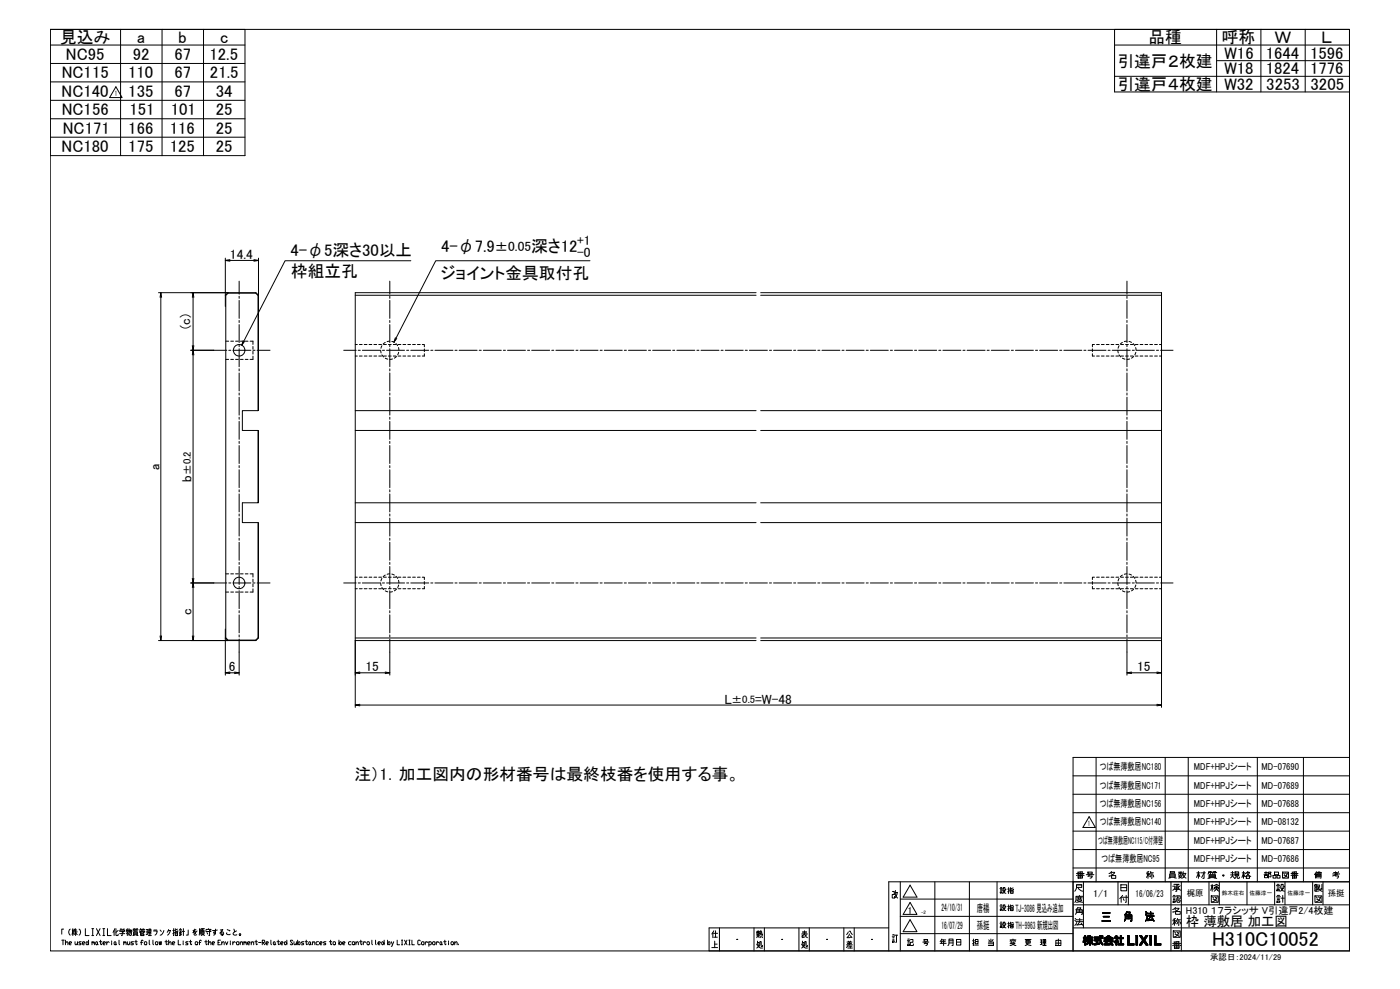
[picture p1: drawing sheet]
<svg xmlns="http://www.w3.org/2000/svg" width="841mm" height="594mm" viewBox="0 0 841 594" stroke-linecap="round" stroke-linejoin="round" font-family="sans-serif">
<!-- layer: TOS_WA -->
<g fill="none" stroke="#000" stroke-width=".6">
<path d="M30 18h781v553h-781zM658 455v75M700 455v75M714 455v75M755 455v75M783 455v75M811 455h-166v116v-41h166h-277v41M645 477h166M645 466h166M645 499h166M645 488h166M645 510h166"/>
<path d="M811 510h.1M811 510v61h-385v-14h108M536 535h1v2h-1v2h1v-1M538 536v2l1 1M538 536h1M538 535l-1 2M539 536v2l-2 1M541 530v41M547 532l4 7h-8zM562 530v41M582 530v41M599 530v41"/>
<path d="M645 521h166M651 530v27M672 530v14M673 531h4v4h-4zM673 533h4M678 530v14M703 530v41M710 530v41M726 530v14M732 530v14M749 530v14M766 530v14"/>
<path d="M772 530v14M789 530v14M795 530v14M38 558h-1v3M42 558a2.2 2.2 0 0 0 0 4M43 559h1M44 558v4M44 560h2M45 559h1M45 558l-1 1M45 558v4M48 558a2.2 2.2 0 0 1 0 4"/>
<path d="M51 558v4h2M55 558h1M56 558v4M58 558l2 4M60 558l-2 4M62 558h1M62 558v4M65 558v4h2M69 559v3M69 558l-1 2M70 558v4h1v-1M71 559l-1 1"/>
<path d="M72 559h3M72 559h3l-2 1v2M72 558l1 1M73 558v1M75 558l-1 1M76 558v1h1M76 559v1M76 558v4M77 559h2v2l-1 1M78 558l-1 2M78 559l-1 2M78 559v3"/>
<path d="M80 558h1M80 560h2v2h-2zM81 558v1M81 558h-1v1M82 558h1M82 558v1M83 558h-1l-1 1M84 558h1M84 560h2v1h-2zM84 558v1M85 558v1M85 559h.1"/>
<path d="M86 558h1M86 558l-1 1M86 558v1M88 560h1M88 558h1M88 558v3M89 558h2v2h-2zM89 559h2M90 558v4M92 559h2l-1 3M92 559h2M96 559h1"/>
<path d="M98 559l-1 2-1 1M101 558v1M104 559h1M104 558v4M105 558v1h2M107 558l-2 1M108 559v-1l1 1M108 559h1M108 559v3M109 559h2M110 558v4M113 559v3h-1"/>
<path d="M117 558l-1 2 1-1v2M118 558l-2 1M118 559l-1 2v1l1-1M120 558v4M120 558v3M121 558v4M121 558h2M121 559h2v2h-2zM121 559h2M122 558v1M124 559v-1h3v1M124 560h3"/>
<path d="M125 558h.1M126 559v3h-1M129 558v2h-1h1v1l-1 1M131 559h-3M132 559l2-1-2 3 2-1v2l-1-1 1 1M137 558l1 1M141 558v2M142 559l-1 1-1 1 1 1 1-1M429 559l-1 1v3M430 559v4M432 557v14M453 557v14"/>
<path d="M455 559h1M455 560v1M455 559v1h1M456 560v1v-1M456 560h2v2v-1M457 559l-1 3M459 557v14M480 557v14M482 560h3M483 559v2l-1 1M486 557v14M507 557v14"/>
<path d="M510 560l-1 1M510 559h1l1 2M513 557v14M541 550h104M541 540h104M547 542l4 7h-8zM547 552l4 8h-8zM645 557h166M645 544h166M37 565h2M38 565v3M39 567l1-1 1 2"/>
<path d="M39 565v3M42 567h1v-1h-1v1l1 1M44 561v-2l-1 2M44 561l1-1 1 1M45 566v2l2-1M47 566v2M49 566h-2l2 1-2 1M50 567h1v-1h-1v2h1M52 566l1 1-1 1v-1zM53 565v3M55 562h1M55 566h1v1"/>
<path d="M55 566v2M56 566h1v2M58 566h1l-1 2-1-1zM59 567v1M60 566h1M60 565v2l1 1v-1M62 562h1M62 567h1v-1h-1v1l1 1M64 566v2M66 566h-1l-1 1M67 565v1M67 566v2"/>
<path d="M69 566h1l-1 2v-1zM70 567v1M71 565l1 3M72 561h3M74 566h1v1M74 566v2M75 566h1v2M77 566v2l1-1M77 560l-1 1M78 566v2M80 566h-1l1 1-1 1M80 560h2"/>
<path d="M80 561h2M81 562h-1M81 566h1M82 565v2v1v-1M82 562h1M84 560v-1h3v1M84 561h2v1h-2zM84 561h.1M84 566h2M86 565h-1v3M87 566h1v2l-1-1zM89 561h-1"/>
<path d="M89 562h2M89 561h2M90 565v3M92 565v3M94 566h1l-1 2-1-1zM96 566v2v-2l1 2v-2M99 566h2M100 565v2v1l1-1M100 560l1-1h1l-1 3M101 567l1-1 1 2M101 565v3M104 567h1v-1h-1v1l1 1"/>
<path d="M105 560l-1 1M105 560h2v2h-2zM105 561h2M107 565v3h2M108 560h1M108 561v1M109 561h.1M109 561l-1 1M110 565v1M110 566v2M113 566h-1v1h1l-1 1M114 566h1"/>
<path d="M114 565v2l1 1v-1M118 566h1l-1 2-1-1zM119 566h2M121 565h-1v3M121 560h2M122 561l-1 1M122 561l1 1M123 566h1M124 565v2v1v-1M124 560l1 1M125 567l1-1 1 2M125 565v3"/>
<path d="M127 567h2v-1h-2v1l2 1M131 566h1M132 565h-1v3h1M133 567l1-1 1 2M133 566v2M135 566l1 2 1-2M136 560v1h1h1M138 565v1M138 566v2M140 566v2M141 566l-1 1M142 566h2l-1 2-1-1z"/>
<path d="M144 567l1-1 1 2M144 566v2M146 566h1v1M146 566v2M147 566h1v2M149 567h1v-1h-1v1l1 1M151 567l1-1v2M151 566v2M153 566h2M154 565v2v1l1-1M155 566h2M158 566h1v-1h-1v3"/>
<path d="M158 566l1 2M160 567h1v-1h-1v1l1 1M163 565v3M165 566v2l-1-1zM165 567l1 1M166 566h2M167 565v2l1 1v-1M169 567h1v-1h-1v1l1 1M171 566l1 1v1l-1-1zM172 565v3M176 565h-1h-1l2 2-1 1-1-1M177 566v2l1-1"/>
<path d="M178 566v2M179 565v3M180 566v2l-1-1zM183 566h-2l2 1-2 1M183 566h2M184 565v2v1l1-1M186 566h1l-1 2-1-1zM187 567v1M188 567l1-1v2M188 566v2M191 566h-1v2h1M192 567h1v-1h-1v1l1 1"/>
<path d="M196 566h-2l2 1-2 1M198 566h1M199 565v2v1v-1M200 566h2l-1 2-1-1zM204 565v3M204 566h1v2l-1-1zM206 567h1v-1h-1v2h1M211 566h-2l1 2h1M212 566h1v2l-1-1zM214 567l1-1v2M214 566v2M216 566h1"/>
<path d="M217 565v2v1v-1M218 566v2M220 566h-1l-1 1M221 566h1v2l-2-1zM223 565l1 3M226 565v3M227 567h1v-1h-1v2h1M230 566l1 1-1 1-1-1zM231 565v3M233 565v3M234 566v2l-1-1zM235 566l1 2"/>
<path d="M237 566l-2 2M239 565v3h1M241 565h1M241 568h1M242 565v3M243 565l1 3M244 565l-1 3M246 565h.1M246 568h.1M246 565v3M247 565v3h2M252 565h-1v3l1-1"/>
<path d="M254 566h1l-1 2-1-1zM255 566v2M257 566h-1l-1 1M258 566h1v2h-1M258 566v2M260 566h1v2l-1-1zM262 566v2M264 566h-1l-1 1M265 566v2l-1-1zM265 567l1 1M266 566h2M267 565v2l1 1v-1"/>
<path d="M269 565v1M269 566v2M271 566h1v2l-1-1zM273 567l1-1 1 2M273 566v2M275 567v1M428 569h3M428 560v1M429 561h2M429 563h2M429 567h2M429 565v4"/>
<path d="M443 564h.1M455 561h1M455 567l1 2h2M455 566h1l-1 3M455 565v3M455 562v1M455 561v1M456 562v1M456 562h-1M457 560v1M457 562v1M458 562v1"/>
<path d="M458 568h-1v-2h-1v3M470 564h.1M482 562v1M482 561h3M482 567l1 2h2M482 566h1l-1 3M482 565v3M483 561l2 2M484 563h-2M485 562h-1M485 568h-1v-2h-1v3M497 564h.1"/>
<path d="M509 568h3M509 566h3M509 567h3M509 569h3M510 568l-1 1M510 565v1M510 568h2M510 561l-1 2h2M510 566v2M511 568v1M511 562l1 1M511 565v1"/>
<path d="M524 564h.1M536 562h1M536 565h1v1h-1zM536 561h1M536 564h1M536 563h1M537 562h2M539 562v4h-1M541 561h104M651 563v1M651 565v1M651 564v2"/>
<path d="M651 563v2M652 562v1h1v1h-1l1 1v1l-1-1v3v-3l-1 1v-2v-1h1zM652 562v6M652 563v1M652 564v1M653 563v1M653 564v1M653 563v2M653 566v1M653 562h1v1v-1h1v1h1v1h-1h2v1h-1l1 3-2-2v2h-1v-2l-1 2 1-3h-1v-1h1h-1zM653 562v2M654 564v1"/>
<path d="M654 562v2M654 566v1M654 564v3M654 562v1M654 563v1M654 564v2M654 562v6M655 562v6M655 563v1M655 564v2M656 563v1M656 564v2"/>
<path d="M656 564v3M656 564v1M656 566v1M657 564v1M657 567v1M657 563h3v-1h1v1h2v1h-2l2 4-2-2-1-2h-3zM657 563v1M657 564h3v1h-1v2l2-1v1l-4 1v-1h2v-2h-2zM658 563v1M658 564v1M658 567v1M659 563v1"/>
<path d="M659 564v3M659 564v1M659 567h.1M660 563v1M660 564v1M660 567h.1M660 566v1M661 562v3M661 566v1M661 562v4M661 562v5M661 563v1"/>
<path d="M661 565v2M662 563v1M662 565v2M662 562h1v1h-1zM662 562v1M662 566v1M662 566v2M662 567v1M663 563l3-1 3 1v1h-5h-1zM663 565h6v1h-4v1h2v-1h1l1 2-1-1-5 1 1-2h-1zM663 563v1M663 565v1"/>
<path d="M663 567v1M664 565v1M664 567v1M664 563v1M664 566v2M664 565v3M664 564a1.7 1.7 0 0 1 2-1 1.7 1.7 0 0 1 2 1zM665 565v3M665 563v1M665 565v2M665 567v1M665 564h.1"/>
<path d="M665 565v1M665 562v1M666 564h.1M666 565v1M666 567v1M666 562v1M667 562v1M667 564h.1M667 565v1M667 567v1M667 563v1M667 566h.1"/>
<path d="M667 567h.1M667 566v1M668 563v1M668 565v1M668 566v1M668 566v2M668 567v1M669 563v1M669 565v1M669 567v1M669 566h.1M670 563v1"/>
<path d="M670 565v1M670 562l2 1-1 2 1 1h-1v2h-1v-2h-1l2-2h-1zM670 562v2M670 565v3M671 562v2M671 564v4M671 562v6M671 563v3M671 565v1M671 563v2M672 565v1M672 563v1"/>
<path d="M672 567v1M673 563v1M673 567v1M673 562h1v1h1v1h-1v3h1v1h-3v-1h1v-3h-1v-1h1zM673 562v6M674 562v6M674 563v1M674 567v1M675 563v1M675 567v1M677 562h1v5h3v1h-4zM677 562v6"/>
<path d="M678 562v6M679 567v1M680 567v1M681 567v1M682 562h1v6h-1zM682 562v6M683 562v6M685 562h1l1 2 1-2h2l-2 3 2 3h-2l-1-2-1 2h-2l2-3zM685 562h.1M685 567v1M685 562v1M685 566v2"/>
<path d="M686 562v2M686 566v2M686 566v1M686 565v2M686 563v1M686 563v4M687 563v3M687 564v2M688 563v4M688 563v2M688 565v2M688 563v1"/>
<path d="M688 566v1M688 562v2M688 566v2M689 566v2M689 562v1M689 567v1M689 562h.1M690 568h.1M691 562h1v6h-1zM691 562v6M692 562v6M694 562h1v5h2v1h-3z"/>
<path d="M694 562v6M695 567v1M696 567v1M697 567v1"/>
<circle cx="144" cy="561" r=".5"/>
</g>
<!-- layer: TOS_M1 -->
<g fill="none" stroke="#000" stroke-width=".6">
<path d="M30 18h117v75h-117zM72 18v75M97 18v75M122 18v75M670 18h141v37h-141zM731 18v37M757 18v37M784 18v37M30 27h117M30 38h117M670 27h141M731 36h80"/>
<path d="M30 49h117M70 52l3 7h-7zM670 46h141M30 60h117M30 71h117M30 82h117M135 155v22M138 156h15M155 155v22M95 176h42M97 179v203M116 179v29"/>
<path d="M115 210h13M116 213v134M115 350h13M116 353v29M95 385h42M135 383v23M144 392v14M213 385v40M234 392v14M677 392v14M698 385v40M138 404h3"/>
<path d="M216 404h15M680 404h15M216 424h479M654 491l4 6h-7z"/>
</g>
<!-- layer: TOS_S1 -->
<g fill="none" stroke="#000" stroke-width=".6">
<path d="M136 177l1-1h17l1 1v70h-9v12h9v43h-9v12h9v69l-1 2h-17l-1-2zM213 177h241M454 176h-241v209h241M457 176h241v209h-241M457 177h241M213 247h241M213 259h241M457 247h241M457 259h241M213 302h241M213 314h241M457 302h241"/>
<path d="M457 314h241M213 383h241M457 383h241"/>
<circle cx="144" cy="210" r="3"/>
<circle cx="144" cy="350" r="3"/>
</g>
<!-- layer: TOS_K3 -->
<g fill="none" stroke="#000" stroke-width=".6">
<path d="M144 169v8M144 178v1M234 169v8M234 178v1M677 169v8M677 178v1M144 180v11M144 192v2M144 195v11M234 180v11M234 192v2M234 195v11"/>
<path d="M677 180v11M677 192v2M677 195v11M128 210h8M137 210h2M140 210h11M144 207v1M144 210v10M152 210h1M154 210h8M206 210h8M215 210h1"/>
<path d="M218 210h10M230 210h1M232 210h11M234 207v1M234 210v10M244 210h2M247 210h11M259 210h1M261 210h11M273 210h2M276 210h11M288 210h1"/>
<path d="M290 210h11M302 210h2M305 210h11M317 210h1M319 210h11M331 210h2M334 210h11M346 210h1M348 210h11M361 210h1M363 210h11M375 210h1"/>
<path d="M378 210h10M390 210h1M392 210h11M404 210h1M407 210h10M419 210h1M421 210h11M433 210h1M436 210h10M448 210h1M450 210h11M462 210h1"/>
<path d="M465 210h11M477 210h1M479 210h11M491 210h2M494 210h11M506 210h1M508 210h11M520 210h2M523 210h11M535 210h1M537 210h11M549 210h2"/>
<path d="M552 210h11M564 210h1M566 210h11M578 210h2M581 210h11M593 210h1M595 210h11M608 210h1M610 210h11M622 210h1M625 210h10M637 210h1"/>
<path d="M639 210h11M651 210h1M654 210h10M666 210h1M668 210h11M677 207v1M677 210v10M680 210h1M683 210h10M695 210h1M697 210h8M144 222v1"/>
<path d="M144 224v11M144 236v1M144 239v10M234 222v1M234 224v11M234 236v1M234 239v10M677 222v1M677 224v11M677 236v1M677 239v10M144 251v1"/>
<path d="M144 253v11M234 251v1M234 253v11M677 251v1M677 253v11M144 265v1M144 268v10M144 280v1M234 265v1M234 268v10M234 280v1M677 265v1"/>
<path d="M677 268v10M677 280v1M144 282v11M144 294v1M144 297v10M234 282v11M234 294v1M234 297v10M677 282v11M677 294v1M677 297v10M144 309v1"/>
<path d="M144 311v11M234 309v1M234 311v11M677 309v1M677 311v11M144 323v2M144 326v11M144 338v1M234 323v2M234 326v11M234 338v1M677 323v2"/>
<path d="M677 326v11M677 338v1M128 350h8M137 350h2M140 350h11M144 340v11M144 352v2M144 355v11M152 350h1M154 350h8M206 350h8M215 350h1"/>
<path d="M218 350h10M230 350h1M232 350h11M234 340v11M234 352v2M234 355v11M244 350h2M247 350h11M259 350h1M261 350h11M273 350h2M276 350h11"/>
<path d="M288 350h1M290 350h11M302 350h2M305 350h11M317 350h1M319 350h11M331 350h2M334 350h11M346 350h1M348 350h11M361 350h1M363 350h11"/>
<path d="M375 350h1M378 350h10M390 350h1M392 350h11M404 350h1M407 350h10M419 350h1M421 350h11M433 350h1M436 350h10M448 350h1M450 350h11"/>
<path d="M462 350h1M465 350h11M477 350h1M479 350h11M491 350h2M494 350h11M506 350h1M508 350h11M520 350h2M523 350h11M535 350h1M537 350h11"/>
<path d="M549 350h2M552 350h11M564 350h1M566 350h11M578 350h2M581 350h11M593 350h1M595 350h11M608 350h1M610 350h11M622 350h1M625 350h10"/>
<path d="M637 350h1M639 350h11M651 350h1M654 350h10M666 350h1M668 350h11M677 340v11M677 352v2M677 355v11M680 350h1M683 350h10M695 350h1"/>
<path d="M697 350h8M144 367v1M144 369v11M234 367v1M234 369v11M677 367v1M677 369v11M144 381v2M144 384v8M234 381v2M234 384v8M677 381v2"/>
<path d="M677 384v8"/>
</g>
<!-- layer: 0 -->
<g fill="none" stroke="#000" stroke-width=".6">
<path d="M135 156h3M138 156h-3l3 1M153 156h2l-2 1M153 156h2M247 157h-76l-26 50M354 157h-92l-25 49M96 179l1-3v3M97 176v3M116 179v-3v3M116 176v3M116 213v-3v3M116 208v2v-2"/>
<path d="M116 208v5M146 205l-1 2 2-2M238 203l-1 3 1-3M116 347v3v-3M116 353v-3v3M116 347v6M96 382l1 3v-3M97 382v3M116 382v3v-3M116 382v3M135 404h3M138 404h-3l3 1"/>
<path d="M141 404h3l-3 1M141 404h3M213 404h3M216 404h-3l3 1M231 404h3l-3 1M231 404h3M677 404h3M680 404h-3l3 1M695 404h3l-3 1M695 404h3M213 424h3M216 423l-3 1h3"/>
<path d="M695 423l3 1h-3M695 424h3"/>
</g>
<!-- layer: TOS_S2 -->
<path d="M135 184v-7l2-1h17l1 1v70M155 259v43M155 314v69l-1 2h-17l-2-2v-5" fill="none" stroke="#000" stroke-width=".6"/>
<!-- layer: TOS_K2 -->
<g fill="none" stroke="#000" stroke-width=".6">
<path d="M136 205h1M136 216h1M139 205h1M139 216h1M142 205h1M142 216h1M144 205h2M144 216h2M147 205h2M147 216h2M150 205h2v2M152 208v2"/>
<path d="M152 211v2M152 214v2h-2M213 207h2M213 214h2M216 207h2M216 214h2M219 207h1M219 214h1M222 207h1M222 214h1M225 207h1M225 214h1"/>
<path d="M228 207h1M228 214h1M229 210v2M229 208v1M229 213l1 1M230 207h2M230 214h2M231 206l-1 1M231 215l2 1M233 207h2M233 214h2M234 205h-1"/>
<path d="M235 205l2 1M236 216h-2M236 207h2M236 214h2M238 206l1 2M238 214l-1 1M239 207h2M239 214h2M239 209l1 1M239 212v1M242 207h2M242 214h2"/>
<path d="M245 207h2M245 214h2M248 207h2M248 214h2M251 207h1M251 214h1M254 207h1v1M255 210v1M255 212v2h-1M656 212v2h1M656 210v1M657 207h-1v1"/>
<path d="M659 207h1M659 214h1M662 207h1M662 214h1M665 207h1M665 214h1M667 207h2M667 214h2M670 207h2M670 214h2M672 210v2M672 208v1"/>
<path d="M672 213l1 1M673 207h2M673 214h2M674 206l-1 1M674 215l2 1M676 207h2M676 214h2M677 205h-2M678 205l2 1M679 216h-2M679 207h2M679 214h2"/>
<path d="M681 206l1 2M681 214l-1 1M682 207h2M682 214h2M682 209v1M682 212v1M685 207h2M685 214h2M688 207h1M688 214h1M691 207h1M691 214h1"/>
<path d="M694 207h1M694 214h1M697 207h1M697 214h1M136 345h1M136 356h1M139 345h1M139 356h1M142 345h1M142 356h1M144 345h2M144 356h2"/>
<path d="M147 345h2M147 356h2M150 345h2v2M152 348v2M152 351v1M152 354v2h-2M213 347h2M213 354h2M216 347h2M216 354h2M219 347h1M219 354h1"/>
<path d="M222 347h1M222 354h1M225 347h1M225 354h1M228 347h1M228 354h1M229 350v2M229 347v2M229 353l1 1M230 347h2M230 354h2M231 345l-1 1"/>
<path d="M231 355l2 1M233 347h2M233 354h2M234 345h-1M235 345h2M236 355l-2 1M236 347h2M236 354h2M238 346l1 1M238 354l-1 1M239 347h2M239 354h2"/>
<path d="M239 349l1 1M239 351v2M242 347h2M242 354h2M245 347h2M245 354h2M248 347h2M248 354h2M251 347h1M251 354h1M254 347h1v1M255 349v2"/>
<path d="M255 352v2h-1M656 352v2h1M656 349v2M657 347h-1v1M659 347h1M659 354h1M662 347h1M662 354h1M665 347h1M665 354h1M667 347h2M667 354h2"/>
<path d="M670 347h2M670 354h2M672 350v2M672 347v2M672 353l1 1M673 347h2M673 354h2M674 345l-1 1M674 355l2 1M676 347h2M676 354h2M677 345h-2"/>
<path d="M678 345h2M679 355l-2 1M679 347h2M679 354h2M681 346l1 1M681 354l-1 1M682 347h2M682 354h2M682 349v1M682 351v2M685 347h2M685 354h2"/>
<path d="M688 347h1M688 354h1M691 347h1M691 354h1M694 347h1M694 354h1M697 347h1M697 354h1"/>
</g>
<text font-size="12.1" x="728" y="568">H310C10052</text>
<g font-size="10.1">
<text x="36" y="26">見込み</text>
<text x="82" y="26">a</text>
<text x="107" y="26">b</text>
<text x="132" y="26">c</text>
<text x="690" y="26">品種</text>
<text x="734" y="26">呼称</text>
<text x="766" y="26">Ｗ</text>
<text x="794" y="26">Ｌ</text>
<text x="736" y="35">W16</text>
<text x="760" y="35">1644</text>
<text x="787" y="35">1596</text>
<text x="40" y="36">NC95</text>
<text x="80" y="36">92</text>
<text x="105" y="36">67</text>
<text x="126" y="36">12.5</text>
<text x="671" y="40">引違戸２枚建</text>
<text x="37" y="47">NC115</text>
<text x="77" y="47">110</text>
<text x="105" y="47">67</text>
<text x="126" y="47">21.5</text>
<text x="736" y="45">W18</text>
<text x="760" y="45">1824</text>
<text x="787" y="45">1776</text>
<text x="736" y="54">W32</text>
<text x="761" y="54">3253</text>
<text x="787" y="54">3205</text>
<text x="37" y="58">NC140</text>
<text x="77" y="58">135</text>
<text x="105" y="58">67</text>
<text x="130" y="58">34</text>
<text x="671" y="54">引違戸４枚建</text>
<text x="37" y="69">NC156</text>
<text x="78" y="69">151</text>
<text x="103" y="69">101</text>
<text x="130" y="69">25</text>
<text x="38" y="80">NC171</text>
<text x="77" y="80">166</text>
<text x="102" y="80">116</text>
<text x="130" y="80">25</text>
<text x="37" y="91">NC180</text>
<text x="77" y="91">175</text>
<text x="102" y="91">125</text>
<text x="130" y="91">25</text>
<text x="175" y="154">4-φ5深さ30以上</text>
<text x="265" y="152">4-φ7.9</text>
<text x="319" y="152">深さ12</text>
<text x="175" y="167">枠組立孔</text>
<text x="265" y="167">ジョイント金具取付孔</text>
<text x="213" y="469">注）1．加工図内の形材番号は最終枝番を使用する事。</text>
</g>
<text font-size="9.7" x="661" y="555">三 角 法</text>
<g font-size="8.1">
<text x="347" y="147">+1</text>
<text x="138" y="156">14.4</text>
<text x="297" y="151">±0.05</text>
<text x="347" y="155">-0</text>
<text x="114" y="198" transform="rotate(-90 114 198)">(c)</text>
<text x="96" y="282" transform="rotate(-90 96 282)">a</text>
<text x="115" y="289" transform="rotate(-90 115 289)">b</text>
<text x="115" y="370" transform="rotate(-90 115 370)">c</text>
<text x="137" y="403">6</text>
<text x="220" y="403">15</text>
<text x="683" y="403">15</text>
<text x="435" y="423">L</text>
<text x="454" y="423">=W-48</text>
<text x="712" y="556">枠 薄敷居 加工図</text>
</g>
<g font-size="7.9">
<text x="665" y="529">名 称</text>
<text x="718" y="529">材質・規格</text>
<text x="703" y="537">承</text>
<text x="726" y="537">検</text>
<text x="766" y="537">設</text>
<text x="788" y="537">製</text>
<text x="645" y="543">度</text>
<text x="671" y="543">付</text>
<text x="703" y="543">認</text>
<text x="766" y="543">計</text>
<text x="645" y="557">法</text>
<text x="703" y="557">称</text>
</g>
<g font-size="7.5">
<text x="646" y="529">番号</text>
<text x="701" y="529">員数</text>
<text x="758" y="529">部品図番</text>
<text x="788" y="529">備 考</text>
<text x="645" y="537">尺</text>
<text x="726" y="543">図</text>
<text x="789" y="543">図</text>
<text x="645" y="550">角</text>
<text x="703" y="550">名</text>
<text x="544" y="569">記 号</text>
<text x="563" y="569">年月日</text>
<text x="583" y="569">担 当</text>
<text x="605" y="569">変 更 理 由</text>
<text x="703" y="564">図</text>
<text x="703" y="571">番</text>
</g>
<g font-size="7.1">
<text x="599" y="538">設指</text>
<text x="599" y="548">設指</text>
</g>
<text font-size="6.6" x="599" y="558">設指</text>
<g font-size="6.4">
<text x="115" y="285" transform="rotate(-90 115 285)">±0.2</text>
<text x="439" y="422">±0.5</text>
<text x="566" y="548">24/10/31</text>
<text x="587" y="548">唐楊</text>
<text x="610" y="548">TJ-3086 見込み追加</text>
<text x="566" y="558">16/07/29</text>
<text x="587" y="558">孫挺</text>
<text x="610" y="558">TH-9963 新規出図</text>
</g>
<g font-size="6">
<text x="661" y="463">つば無薄敷居NC180</text>
<text x="717" y="463">MDF+HPJシート</text>
<text x="758" y="463">MD-07690</text>
<text x="661" y="474">つば無薄敷居NC171</text>
<text x="717" y="474">MDF+HPJシート</text>
<text x="758" y="474">MD-07689</text>
<text x="661" y="485">つば無薄敷居NC156</text>
<text x="717" y="485">MDF+HPJシート</text>
<text x="758" y="485">MD-07688</text>
<text x="661" y="496">つば無薄敷居NC140</text>
<text x="717" y="496">MDF+HPJシート</text>
<text x="758" y="496">MD-08132</text>
<text x="660" y="507">つば無薄敷居NC115/C付薄壁</text>
<text x="717" y="507">MDF+HPJシート</text>
<text x="758" y="507">MD-07687</text>
<text x="662" y="518">つば無薄敷居NC95</text>
<text x="717" y="518">MDF+HPJシート</text>
<text x="758" y="518">MD-07686</text>
<text x="657" y="539">1/1</text>
<text x="682" y="539">16/06/23</text>
<text x="545" y="549">1</text>
<text x="712" y="549">H310 １７ラシッサ V引違戸2/4枚建</text>
</g>
<g font-size="5">
<text x="713" y="538">梶原</text>
<text x="798" y="538">孫挺</text>
<text x="727" y="576">承認日：2024/11/29</text>
</g>
<g font-size="4.7">
<text x="69" y="58">1</text>
<text x="654" y="496">1</text>
</g>
<g font-size="3.4">
<text x="734" y="538">鈴木荘右</text>
<text x="751" y="538">佐藤淳一</text>
<text x="774" y="538">佐藤淳一</text>
</g>
<text font-size="3" x="553" y="549">-2</text>
</svg>
